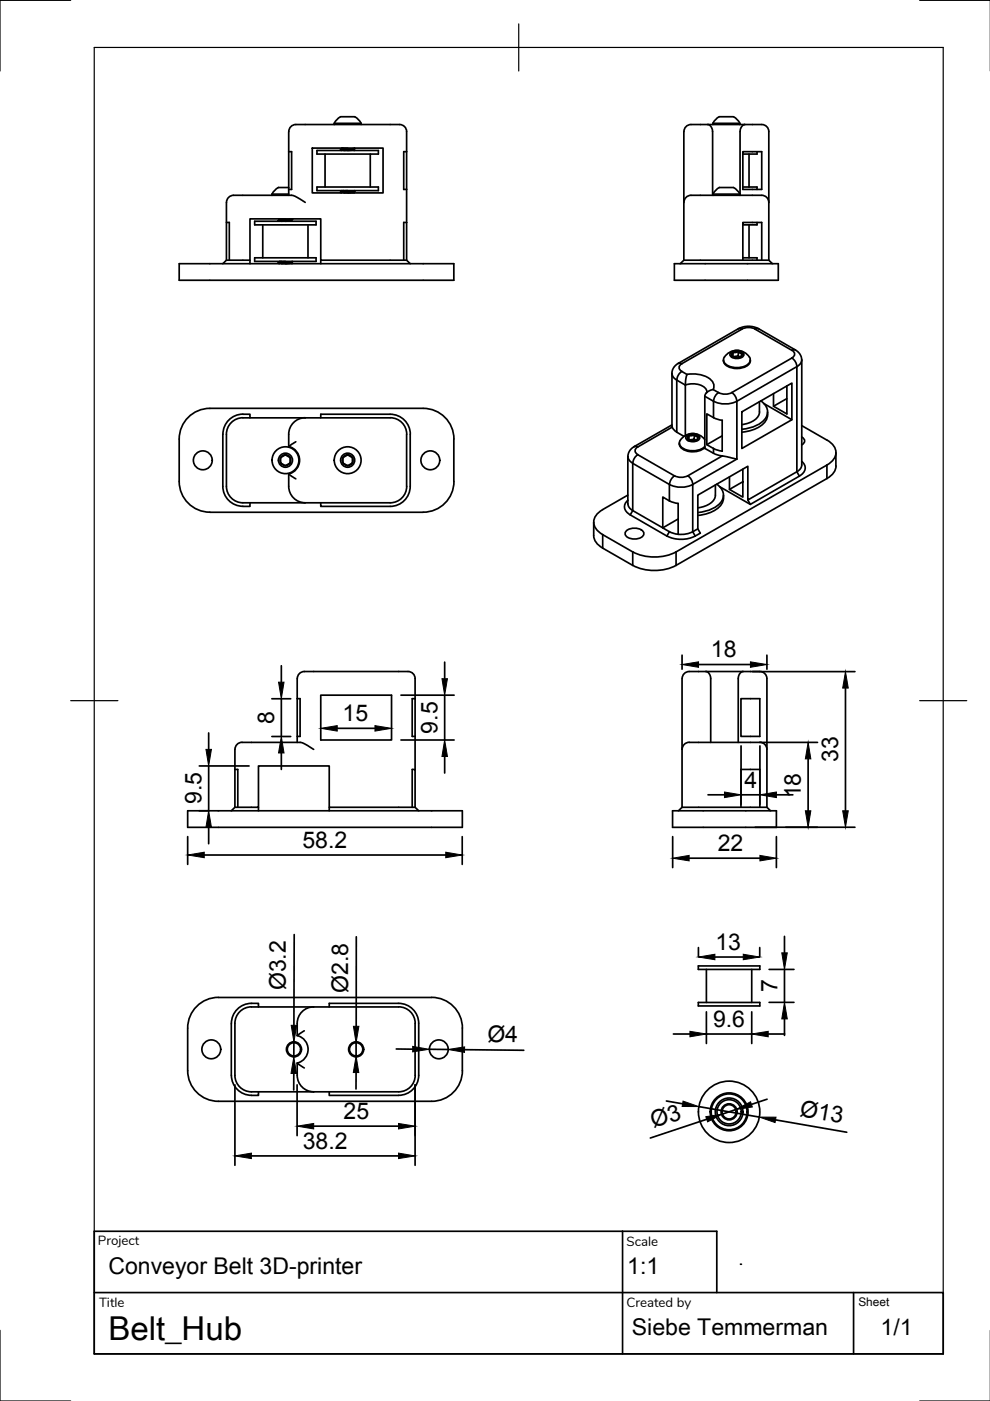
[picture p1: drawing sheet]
<svg xmlns="http://www.w3.org/2000/svg" width="210mm" height="297mm" viewBox="0 0 210 297" stroke-linecap="round" stroke-linejoin="round" font-family="sans-serif">
<!-- layer: Visible -->
<g fill="none" stroke="#000" stroke-width=".36">
<path d="M59 39.8h2.2M59 39.8l-.6 .4-.7 1M61.2 32.2h.6v8h-.6M66.2 31.4h15v9.5h-15zM67.2 31.9h13v.8h-13zM67.2 39.7h13v.7h-13zM68.9 32.7v7M70.9 26.1h5.7M70.9 26.1v.3M72.2 24.7l-.6 .5-.7 .9M72.2 24.8h1.8a2.02 2.02 0 0 1 2.6 1.3M72.2 31.8l.2 .1"/>
<path d="M72.2 31.7v.1M72.4 31.4l.1 .1M72.5 31.5l-.3 .2M72.5 31.5h.1M72.9 31.4l-.4 .1M73.7 31.4l-1.2 .1M74.9 31.8l-1.2 .1M74.9 31.8l.2 .1M74.9 31.7v.1M75.1 31.4l.1 .1M75.2 31.5l-.4 .3-1.9 .1M75.2 31.5l-3 .2"/>
<path d="M75.2 31.5l-3 .3M75.2 31.5h.1M76.6 26.1v.3M78.5 32.7v7M86.2 32.2h-.6v8h.6M145 27.9v27.3M150.1 26.4h-2.7a2.18 2.18 0 0 0-2.3 1l-.1 .5M150.1 26.4h7.8M150.1 26.4l.6 .4 .4 1.1v13.5M151.2 26.1h5.6v.3M151.2 26.1v.3M152.5 39.8h3"/>
<path d="M152.5 39.7l-.6 .5-.7 1M155.5 24.8h-1.8a2.02 2.02 0 0 0-2.5 1.3M155.5 24.7l.9 .8 .5 .7M155.5 39.8l.9 .7 .5 .7M157.5 32.2h4v8h-4zM157.5 39.7h3v.5M157.9 26.4h2.7a2.51 2.51 0 0 1 2.1 .6l.3 .9v27.3M157.9 26.4l-.6 .4-.4 1.1v13.5M158.8 32.7v7M160.5 32.2v.5h-3M38 55.9h58.2v3.5h-58.2zM48 47.2h.6v8"/>
<path d="M48 55.2h5v-8.8h15v8.8h17.6M48 42.9v12.3l-.8 .7M48 42.9a1.66 1.66 0 0 1 2.1-1.5h11.8l.8 .3 2 1.2M53 55.2v.7M54 46.9h13v.8h-13zM54 54.7h13v.7h-13zM55.7 47.7v7M57.7 41.2h3.5M57.7 41.2v.2M59 46.8l.2 .1M59 55.8l.2 .1M59 46.7v.1"/>
<path d="M59.2 46.4l.1 .1M59.2 55.4l.1 .1M59.3 46.5l-.3 .2M59.3 55.5l-.3 .2M59.3 46.5h.1M59.3 55.5h.1M59.7 46.4l-.4 .1M59.7 55.4l-.4 .1M60.5 46.4l-1.2 .1M60.5 55.4l-1.2 .1M61.2 41.4v-13.5a1.66 1.66 0 0 1 2.1-1.5h20.5a2.2 2.2 0 0 1 2.3 1l.1 27.8M61.7 46.8l-1.2 .1"/>
<path d="M61.7 55.7l-1.2 .2M61.7 55.7l-2 .2M61.7 46.8l.2 .1M61.7 55.8l.2 .1M61.7 46.7v.1M61.9 55.4l-2.9 .4M61.9 46.4l.1 .1M62 46.6l-.4 .2-1.9 .1M62 46.5l-3 .3M62 55.5l-3 .3M62 46.5l-3 .2M62 55.5l-.3 .2"/>
<path d="M62 46.5h.1M62 55.5h.1M65.3 47.7v7M68 55.2v.7M72.2 40.8l.2 .1M72.2 40.7v.1M72.4 40.4l.1 .1M72.5 40.5l-.3 .2M72.5 40.5h.1M72.9 40.4l-.4 .1M73.7 40.4l-1.2 .1M74.9 40.7l-1.2 .2"/>
<path d="M74.9 40.7l-2 .2M74.9 40.8l.2 .1M75.1 40.4l-2.9 .3M75.2 40.5l-3 .3M75.2 40.5l-.3 .2M75.2 40.5h.1M85.6 55.2h.6M86.2 47.2h-.6v8M86.2 55.2l.8 .7M143 55.9h22v3.5h-22zM145 55.2h18M145 55.2l-.8 .7"/>
<path d="M145 42.9a1.66 1.66 0 0 1 2.1-1.5h13.5a2.51 2.51 0 0 1 2.1 .6l.3 .9M151.2 41.2h5.6v.2M151.2 41.2v.2M157.5 55.2v-8h4v8M157.5 54.7h3v.5M158.8 47.7v7M160.5 47.2v.5h-3M163 55.2l.8 .7M145.7 79.4l-.4 2v10.9M153.4 76.3a1.98 1.98 0 0 0 2.1 1.8 3.4 3.4 0 0 0 3.5-1.2l.1-.6M153.9 75.3a3.1 3.1 0 0 1 5.2 .9 2.09 2.09 0 0 1-2.3 1.7h-.6a2.9 2.9 0 0 1-2.8-1.3v-.4zM154.9 74.8a1.95 1.95 0 0 1 2.8 .2 1.29 1.29 0 0 1-1.7 1 1.14 1.14 0 0 1-1.2-1z"/>
<path d="M155.4 74.7l-.1 .4a.31 .31 0 0 0-.2 .3 .31 .31 0 0 0 .4 .3M155.4 74.7l-.2 .2a.68 .68 0 0 0 .7 .9l1.2-.2M156.5 74.5l.4 .4a.31 .31 0 0 1 .3 .1 .31 .31 0 0 1 0 .3l-.2 .3M156.5 74.5l-.6 .2h-.5M156.5 74.5v1l-1.1 .1v-.9M156.5 75.5l.4 .2M156.5 74.5l-1.1 .2M156.5 74.5l.6 .2a.49 .49 0 0 1 .2 .7l-.2 .2M44.5 86.6h45.2a6.5 6.5 0 0 1 6.5 6.5M44.5 86.6a6.5 6.5 0 0 0-6.5 6.5v9a6.5 6.5 0 0 0 6.5 6.5M47.2 92.1v11a4.3 4.3 0 0 0 4.3 4.2M53 88.6v-.8a4.8 4.8 0 0 0-5.2 2.1l-.5 1.4v.8"/>
<path d="M59.5 97l.4-.2a.72 .72 0 0 1 1.2 0 .85 .85 0 0 1 .4 1.1v.3l-.4 .2a.72 .72 0 0 1-1.2 0 .85 .85 0 0 1-.4-1.2zM61.2 94.7a3 3 0 0 1 2.3 2.9 3 3 0 0 1-2.3 2.9M62.7 93.7l-1.5 1M64.7 88.6a3.5 3.5 0 0 0-3.5 3.5v2.6M68 88.6v-.8h14.7a4.2 4.2 0 0 1 4.3 4.3v11a4.3 4.3 0 0 1-4.3 4.3h-14.7v-.8M74.7 97l.2 .6-.2 .6M74.7 97a1.15 1.15 0 0 0-1.7-.3 1.15 1.15 0 0 0 0 1.8 1.15 1.15 0 0 0 1.7-.3M74.7 97l-.4-.2a.72 .72 0 0 0-1.2 0 .85 .85 0 0 0-.4 1.1v.3l.4 .2a.72 .72 0 0 0 1.2 0l.4-.2M74.7 97v1.2M86.2 92.1v11M86.2 92.1a3.5 3.5 0 0 0-3.5-3.5h-31.2a3.5 3.5 0 0 0-3.5 3.5v11a3.5 3.5 0 0 0 3.5 3.5h31.2a3.5 3.5 0 0 0 3.5-3.5M96.2 93.1v9"/>
<path d="M142.5 90.1l-8 4.6-.8 .6-.4 .5-.2 1v10M143.5 91.6l1.5 .9M143.5 91.6a1.69 1.69 0 0 1-1-1.3v-11.4l.4-1.1 .8-.7 13.2-7.6 1.5-.3h1l1.1 .3 8.1 4.7 .8 .6 .5 .8 .1 .7v22.3l-.4 .9-.6 .5M144 93.9a1.7 1.7 0 0 0 1.6 1.7 4.1 4.1 0 0 0 3.8-.7M145.6 92.4a1.95 1.95 0 0 1 2.8 .3 1.29 1.29 0 0 1-1.7 .9 1.14 1.14 0 0 1-1.3-.9zM145.8 92.5a1.36 1.36 0 0 1 2.2 .4 1.44 1.44 0 0 1-2.2 .1zM146.1 92.3l-.2 .4a.31 .31 0 0 0-.1 .4 .31 .31 0 0 0 .3 .2M147.2 92.2l.4 .3a.31 .31 0 0 1 .3 .1 .31 .31 0 0 1 0 .4l-.2 .3M147.2 92.2l-.7 .2-.4-.1M147.2 92.2v.9l-1.1 .2v-1M147.2 93.1l.4 .2M149.4 93.2a3.1 3.1 0 0 0-5.3 .6 2.1 2.1 0 0 0 2.3 1.7l.6 .1a3.5 3.5 0 0 0 2.4-.9"/>
<path d="M149.9 83.1l-.1 .2M151.2 82.6l-1.2 .5-.6 .9v11.1l2.6 1.3 4.2 .9M153.1 92.4l-3.2 1.9M153.1 95.6l-1.5-.3-1.7-1v-6.6l1.7 1 1.5 .4v6.6M157.3 87.3l10.6-6.1v7.8l-10.6 6.1zM157.5 99.5v5.9l-2.8-1.6 2.8-1.7M161 85.2v2.1a3.2 3.2 0 0 1-2.8 2.6l-.9 .1M161.3 85a2.69 2.69 0 0 1 1.4 2.6 2.69 2.69 0 0 1-1.7 2.3l-2.1 .8-1.6 .3M161.9 85.5l6 3.5M162.7 87.3a3.1 3.1 0 0 1-1.8 3.3 8.8 8.8 0 0 1-3.6 1M166.8 81.8v6l-2.8-1.7v-2.7M166.8 84.5l-2.8 1.6"/>
<path d="M170 97.8a1.75 1.75 0 0 1 .7 1.7 1.75 1.75 0 0 1-1.2 1.4M170 92.7a.87 .87 0 0 1 .6 .8 .87 .87 0 0 1-.6 .8M170 90.2l5.3 3.1a2.73 2.73 0 0 1 1.4 4.2l-1.4 1.1-32 18.4M177.2 96v2.8a3.2 3.2 0 0 1-1.9 2.6l-32 18.5M53 106.6v.8h-1.5M61.2 100.5l1.5 1M61.2 100.5a6.2 6.2 0 0 0 .6 4.6 3.5 3.5 0 0 0 2.9 1.5M96.2 102.1a6.5 6.5 0 0 1-6.5 6.5h-45.2M125.9 113.6a3.2 3.2 0 0 0 1.9 2.6l6.4 3.7M125.9 110.7v2.9M127.8 113.4l6.4 3.6M127.8 108.1a2.73 2.73 0 0 0-1.3 4.2l1.3 1"/>
<path d="M132.7 112.6a2.63 2.63 0 0 1 3.8 .4 1.63 1.63 0 0 1-2 1.3 1.63 1.63 0 0 1-2-1.3zM133.1 105l-5.3 3M133.1 106.8l.4 .9 .7 .6 7.7 4.4M133.1 106.1a1.75 1.75 0 0 0-.7 1.7 1.75 1.75 0 0 0 1.2 1.4M133.6 109.2l7.8 4.4a6.8 6.8 0 0 0 7.1-.6l-.5-.9M134.2 117a10.2 10.2 0 0 0 9.2 0M134.2 119.9a10.2 10.2 0 0 0 9.2 0M141.9 106.2l-1.4-.8v6.5l3.3-1.9M141.9 106.2l1.9 .5v6.6M141.9 112.7l1.9 .6M151.7 102.8v2.2a3.2 3.2 0 0 1-2.9 2.5l-.9 .2M152 102.6a2.69 2.69 0 0 1 1.4 2.6 2.69 2.69 0 0 1-1.8 2.4l-2 .8-1.7 .3"/>
<path d="M152.6 103.2l6.5 3.7M153.4 105a3.4 3.4 0 0 1-2.6 3.6l-2.9 .7M154.7 101.1v2.7M169 100l-10.4 6v-7.1l-10.6 6.1v7.1l-2 1-2.2 .2M169.5 101l-10.4 5.9-.5-.9M51.3 157.4h12.5l1.2 .5 1.5 1M51.3 157.4a1.49 1.49 0 0 0-1.5 1.5v4.2M63 148.1h.6v8h-.6M63 148.1v-4.2a1.66 1.66 0 0 1 2.1-1.5h20.5a2.2 2.2 0 0 1 2.3 1l.1 19.7M63 148.1v9.3M68 147.4h15v9.5h-15zM88 148.1h-.6v8h.6"/>
<path d="M144.6 143.9v27.3M146.1 157.4h15M146.1 157.4a1.49 1.49 0 0 0-1.5 1.5M149.7 142.4l.6 .3 .4 1v13.7M149.7 142.4h-2.7a2.16 2.16 0 0 0-2.3 1l-.1 .5M149.7 142.4h7.8M157.1 148.1h4v8h-4zM157.5 142.4l-.6 .3-.4 1v13.7M157.5 142.4h2.7a2.2 2.2 0 0 1 2.3 1l.1 27.8M161.1 157.4a1.49 1.49 0 0 1 1.5 1.5M39.8 171.9h58.2v3.5h-58.2zM49.8 163.1h.6v8.1"/>
<path d="M49.8 171.2h5v-8.8h15v8.8h17.6M49.8 163.1v8.1l-.8 .7M54.8 171.2v.7M69.8 171.2v.7M87.4 171.2h.6M87.4 171.2v-8.1h.6v8.1M88 171.2l.8 .7M142.6 171.9h22v3.5h-22zM144.6 171.2h18M144.6 171.2l-.8 .7M157.1 171.2v-8.1h4v8.1M162.6 171.2l.8 .7"/>
<path d="M46.3 211.5h45.2M46.3 211.5a6.5 6.5 0 0 0-6.5 6.5v9M49 217v11M49.8 217v11a3.5 3.5 0 0 0 3.5 3.5h31.2a3.5 3.5 0 0 0 3.5-3.5M53.3 213.5h31.2M53.3 213.5a3.5 3.5 0 0 0-3.5 3.5M54.8 213.5v-.8a4.9 4.9 0 0 0-5.2 2.1l-.5 1.4v.8M63 217v2.6M63 219.6a3 3 0 0 1 2.3 2.9 3 3 0 0 1-2.3 2.9M64.5 218.6l-1.5 1M66.5 213.5a3.5 3.5 0 0 0-3.5 3.5M69.8 213.5v-.8h14.7a4.2 4.2 0 0 1 4.3 4.3"/>
<path d="M84.5 213.5a3.5 3.5 0 0 1 3.5 3.5M88 217v11M88.8 217v11a4.2 4.2 0 0 1-4.3 4.2M91.5 211.5a6.5 6.5 0 0 1 6.5 6.5M98 218v9M148.1 204.8h13v.7h-13zM148.1 212.5h13v.8h-13zM149.8 205.5v7M159.4 205.5v7M39.8 227a6.5 6.5 0 0 0 6.5 6.5M49.1 228a4.2 4.2 0 0 0 4.2 4.2M54.8 231.5v.7h-1.5"/>
<path d="M64.5 226.4l-1.5-1a6.2 6.2 0 0 0 .6 4.5 3.5 3.5 0 0 0 2.9 1.6M69.8 231.5v.7h14.7M98 227a6.5 6.5 0 0 1-6.5 6.5h-45.2"/>
<circle cx="43" cy="97.6" r="2"/>
<circle cx="60.5" cy="97.6" r="1.15"/>
<circle cx="60.5" cy="97.6" r="1.49"/>
<circle cx="60.5" cy="97.6" r="2.85"/>
<circle cx="73.7" cy="97.6" r="1.49"/>
<circle cx="73.7" cy="97.6" r="2.85"/>
<circle cx="91.2" cy="97.6" r="2"/>
<circle cx="44.8" cy="222.5" r="2"/>
<circle cx="62.3" cy="222.5" r="1.6"/>
<circle cx="62.3" cy="222.5" r="1.41"/>
<circle cx="75.5" cy="222.5" r="1.6"/>
<circle cx="75.5" cy="222.5" r="1.41"/>
<circle cx="93" cy="222.5" r="2"/>
<circle cx="154.6" cy="235.7" r="1.5"/>
<circle cx="154.6" cy="235.7" r="3.8"/>
<circle cx="154.6" cy="235.7" r="2.93"/>
<circle cx="154.6" cy="235.7" r="2.57"/>
<circle cx="154.6" cy="235.7" r="1.7"/>
<circle cx="154.6" cy="235.7" r="4"/>
<circle cx="154.6" cy="235.7" r="6.5"/>
</g>
<!-- layer: Visible Narrow -->
<g fill="none" stroke="#000" stroke-width=".36">
<path d="M142.5 79.2l.4 .9 .6 .5M143.8 77l.8 .1M144.5 78.7l1.2 .7M144.6 78.7a2.33 2.33 0 0 0-1.1 1.9M144.6 77.1a.86 .86 0 0 0-.6 .8 .86 .86 0 0 0 .6 .8M145.7 79.4a6.1 6.1 0 0 1 5.3 1.4 1.61 1.61 0 0 1 .2 1.8l1.1 .6M156.6 69.7l.7 .1M157.3 69.8l-12.8 7.3M157.3 69.8l1.4-.4 1.4 .4M160.9 69.7l-.8 .1 7.8 4.5M167.9 75.9l-12.7 7.3a2.33 2.33 0 0 1 1 1.9M168.6 74.2l-.7 .1a.86 .86 0 0 1 .6 .8 .86 .86 0 0 1-.6 .8l.3 .3a2.38 2.38 0 0 1 .8 1.5"/>
<path d="M170 76.3l-.4 .9-.6 .5M133.1 96.8l.4 .9 .7 .5M134.2 98.2v10.1l-.6 .9M134.2 98.2l7.7 4.5v3.5M134.2 98.2a2.33 2.33 0 0 1 1-1.8l7.8 4.5M134.5 94.7l.7 .1M135.2 94.7a.86 .86 0 0 0-.6 .9 .86 .86 0 0 0 .6 .8M142.5 90.6l-7.3 4.2M143.5 80.6v11M143.5 80.6l1.8 1M145.3 81.6a4.3 4.3 0 0 1 4.3 .8l.3 .7M149.4 84l1.9 1.1"/>
<path d="M151.3 85.1v3.4M151.3 95.1v1M151.3 85.1a5.5 5.5 0 0 0 4.9 0M152.4 83.2a2.33 2.33 0 0 0-1.1 1.9M152.4 83.2l1.4 .4 1.4-.4M153.1 96.7l-7.3 4.2M156.2 85.1l12.8-7.4v22.3l.5 1M156.2 85.1v12.2l-9.3 5.4M175.3 98.6v2.9M127.8 113.4v2.8M134.2 117v2.9M141.9 112.7l-.5 1"/>
<path d="M143 100.9l1.4 .3 1.4-.3M143 100.9a2.45 2.45 0 0 0-1.1 1.8 5.5 5.5 0 0 0 5 0M143.3 117v2.9M145.8 100.9a2.33 2.33 0 0 1 1.1 1.8M146.9 102.7v10l.5 1"/>
</g>
<!-- layer: Border -->
<path d="M15 .1h-15v15M20 10.1h180v276.9h-180zM110 5.1v10M195 .1h15M15 148.6h10M195 148.6h10M0 282.1v14.9h15M195 297h15" fill="none" stroke="#000" stroke-width=".25"/>
<!-- layer: TitleBlock -->
<path d="M20 274.1h180v12.9h-180v-25.9h132v13M132 261.1v25.9M181 274.1v12.9" fill="none" stroke="#000" stroke-width=".36"/>
<circle cx="157" cy="268" r=".18" fill="#000"/>
<!-- layer: Dimensions -->
<g fill="none" stroke="#000" stroke-width=".36">
<path d="M144.6 138.9v3M162.6 138.9v3M44.2 155.4v3.5M57.6 148.2h4M57.6 156.2h4M59.6 141.1v3.5M59.6 148.2v8M59.6 159.6v3.5M71.5 154.4h8M85 156.9h11.3M85 147.4h11.3M94.3 140.4v3.5"/>
<path d="M94.3 147.4v9.5M148.1 140.9h11M157.1 158.1v12.4M159.5 142.4h21.8M161.1 158.1v12.4M161.1 157.4h12.2M179.3 145.9v26M39.8 177.4v5.9M42.2 162.4h10.6M42.2 171.9h2.1M44.2 162.4v9.5M44.2 175.4v3.5"/>
<path d="M94.3 160.4v3.5M98 177.4v5.9M142.6 177.4v6.5M150.1 168.5h3.5M157.1 168.5h4M160.1 175.4h21.2M164.6 177.4v6.5M164.6 168.5h3.5M171.3 160.9v11M43.3 181.3h51.2M62.4 198.1l-.1 19.3M75.5 198.6v19"/>
<path d="M146.1 182h15M166.3 198.5v3.5M142.8 219.2h3.5M148.1 200.9v1.9M149.8 214.5v6.7M149.8 219.2h9.6M151.6 202.9h6M159.4 214.5v6.7M161.1 200.9v1.9M162.9 219.2h3.5M163.1 212.5h5.2M163.1 205.5h5.2"/>
<path d="M166.3 205.5v7M166.3 216v3.5M49.8 230v17.1M62.3 227.6v3.5M62.3 220.9v3.2M63 230v10.8M66.5 238.8h18M75.5 227.4v3.5M75.5 221.1v2.8M84 222.4h3.5M88 230v17.1M91 222.5h4"/>
<path d="M98.5 222.6l12.6 .1M141.3 233.4l3.4 .6M148.2 234.6l12.8 2.2M149.8 237.3l-11.9 4M156 235.3l-2.8 .9M162.6 233.1l-3.3 1.1M164.4 237.4l15.1 2.7M53.3 245.1h31.2"/>
</g>
<g fill="#000" stroke="#000" stroke-width=".21">
<path d="M43.7 158.9h1.1l-.6 3.5zM59.1 144.6h1.1l-.6 3.6zM59.6 156.2l.6 3.4h-1.1zM68 154.4l3.5-.6v1.2zM79.5 153.8l3.5 .6-3.5 .6zM93.7 143.9h1.2l-.6 3.5zM144.6 140.9l3.5-.6v1.2zM159.1 140.3l3.5 .6-3.5 .6zM179.3 142.4l.6 3.5h-1.2zM44.2 171.9l.6 3.5h-1.1zM94.3 156.9l.6 3.5h-1.2zM153.6 167.9l3.5 .6-3.5 .6z"/>
<path d="M161.1 168.5l3.5-.6v1.2zM171.3 157.4l.6 3.5h-1.1zM170.8 171.9h1.1l-.6 3.5zM178.7 171.9h1.2l-.6 3.5zM39.8 181.3l3.5-.6v1.1zM94.5 180.7l3.5 .6-3.5 .5zM142.6 182l3.5-.6v1.1zM161.1 181.4l3.5 .6-3.5 .5zM61.7 217.4h1.2l-.6 3.5zM74.9 217.6h1.2l-.6 3.5zM146.3 218.7l3.5 .5-3.5 .6zM148.1 202.9l3.5-.6v1.2z"/>
<path d="M157.6 202.3l3.5 .6-3.5 .6zM159.4 219.2l3.5-.5v1.1zM166.3 212.5l.6 3.5h-1.1zM165.8 202h1.1l-.6 3.5zM62.3 224.1l.6 3.5h-1.2zM63 238.8l3.5-.6v1.2zM75.5 223.9l.6 3.5h-1.2zM84.5 238.2l3.5 .6-3.5 .6zM87.5 221.9l3.5 .6-3.5 .5zM95 222.5l3.5-.5v1.1zM144.8 233.5l3.4 1.1h-3.6zM149.6 236.8l3.6-.6-3.2 1.7z"/>
<path d="M156 235.3l3.1-1.7 .4 1.1zM161 236.8l3.5 .1-.2 1.1zM49.8 245.1l3.5-.6v1.1zM84.5 244.5l3.5 .6-3.5 .5z"/>
</g>
<text font-size="7" x="23" y="284">Belt_Hub</text>
<g font-size="4.9">
<text x="150.7" y="139.3">18</text>
<text x="58.1" y="153.5" transform="rotate(-90 58.1 153.5)">8</text>
<text x="72.6" y="152.9">15</text>
<text x="92.7" y="155.5" transform="rotate(-90 92.7 155.5)">9.5</text>
<text x="177.7" y="161.6" transform="rotate(-90 177.7 161.6)">33</text>
<text x="157.8" y="167">4</text>
<text x="42.7" y="170.5" transform="rotate(-90 42.7 170.5)">9.5</text>
<text x="169.8" y="169.3" transform="rotate(-90 169.8 169.3)">18</text>
<text x="64.1" y="179.7">58.2</text>
<text x="152.2" y="180.5">22</text>
<text x="151.7" y="201.4">13</text>
<text x="60.6" y="210" transform="rotate(-90 60.6 210)">Ø3.2</text>
<text x="73.8" y="210.5" transform="rotate(-90 73.8 210.5)">Ø2.8</text>
<text x="164.8" y="210.4" transform="rotate(-90 164.8 210.4)">7</text>
<text x="103.3" y="220.9" transform="rotate(1 103.3 220.9)">Ø4</text>
<text x="151.2" y="217.7">9.6</text>
<text x="72.9" y="237.2">25</text>
<text x="138.6" y="239.2" transform="rotate(-18 138.6 239.2)">Ø3</text>
<text x="169.5" y="236.5" transform="rotate(10 169.5 236.5)">Ø13</text>
<text x="64.2" y="243.5">38.2</text>
<text x="23" y="270.1">Conveyor Belt 3D-printer</text>
<text x="133" y="270.1">1:1</text>
<text x="134" y="283">Siebe Temmerman</text>
<text x="186.7" y="283">1/1</text>
</g>
<g font-size="2.8">
<text x="20.8" y="264">Project</text>
<text x="132.9" y="264.1">Scale</text>
<text x="21" y="277.1">Title</text>
<text x="132.8" y="277.1">Created by</text>
</g>
<text font-size="2.5" x="182" y="276.8">Sheet</text>
</svg>
